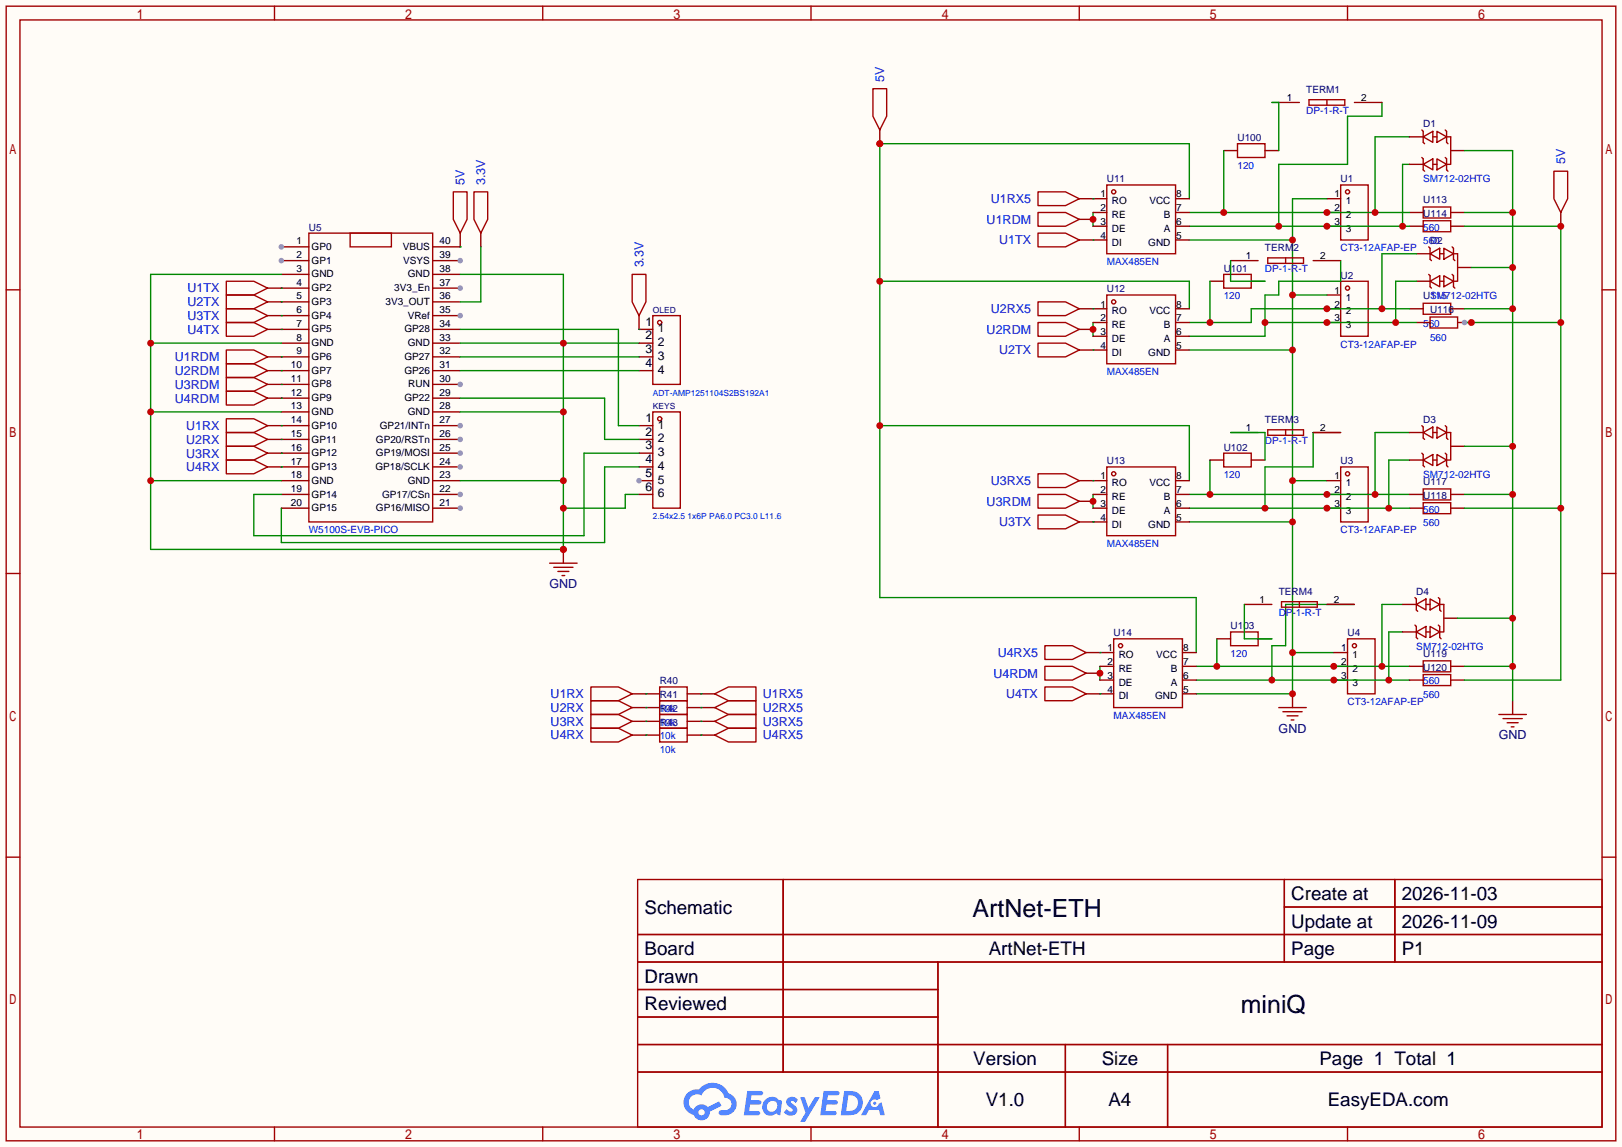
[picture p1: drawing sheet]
<svg xmlns="http://www.w3.org/2000/svg" width="299mm" height="212mm" viewBox="0 0 299 212" stroke-linecap="round" stroke-linejoin="round" font-family="sans-serif">
<path d="M0 0h299.5v211.8h-299.5z" fill="#fffcf7"/>
<g fill="none" stroke="#a10000" stroke-width=".25">
<path d="M1.1 1.1h297.2v209.6h-297.2zM3.7 3.7h292.1v204.5h-292.1zM50.7 1.1v2.6M100.2 1.1v2.6M149.7 1.1v2.6M199.3 1.1v2.6M248.8 1.1v2.6M1.1 53.5h2.6M295.8 53.5h2.5M1.1 105.9h2.6M295.8 105.9h2.5M1.1 158.3h2.6"/>
<path d="M295.8 158.3h2.5M117.7 162.4h178.1v45.8h-178.1zM117.7 172.6h178.1M117.7 177.7h178.1M144.6 162.4v35.6M173.2 177.7v30.5M237.1 162.4v15.3M237.1 167.5h58.7M257.5 162.4v15.3M117.7 182.8h55.5M117.7 192.9h178.1M117.7 187.8h55.5"/>
<path d="M117.7 198h178.1M196.7 192.9v15.3M215.6 192.9v15.3M50.7 208.2v2.5M100.2 208.2v2.5M149.7 208.2v2.5M199.3 208.2v2.5M248.8 208.2v2.5"/>
</g>
<g fill="#5487ff">
<path d="M145.5 202.8a1.3 1.3 0 0 1 1.8 .3l-.4 .6a.54 .54 0 0 0-.9-.2l.1 .2a1.58 1.58 0 0 1 1.1 1.6 1.43 1.43 0 0 1-2.5 .1l.5-.6a.64 .64 0 0 0 .5 .5 .64 .64 0 0 0 .7-.3l-.2-.2a1.6 1.6 0 0 1-1-1.6z"/>
<path d="M147.7 202.7h.9l.7 1.9 1.1-1.9h.9l-2.7 4.5h-.9l1-1.7z"/>
<path d="M138 201.5h1.6a1.31 1.31 0 0 1 1.2 .2 .4 .4 0 0 1-.3 .6h-1.8l-.1 .9h1.6a.4 .4 0 0 1 .4 .4 .4 .4 0 0 1-.4 .4h-1.7l-.2 1.2h.8a1.23 1.23 0 0 1 1.2 .2 .39 .39 0 0 1-.3 .6h-2.7z"/>
<path d="M152.1 201.5h1.6a1.32 1.32 0 0 1 1.3 .2 .39 .39 0 0 1-.4 .6h-1.7l-.2 .9h1.7a.4 .4 0 0 1 .3 .4 .4 .4 0 0 1-.4 .4h-1.7l-.2 1.2h.8a1.23 1.23 0 0 1 1.2 .2 .39 .39 0 0 1-.3 .6h-2.7z"/>
<path d="M161.5 201.5h.7l.4 1.3-.7 .4a.75 .75 0 0 0-1.1 .3 .75 .75 0 0 0 .5 1 .75 .75 0 0 0 .9-.6l.6-.3 .6 2.4h-.9l-.2-1h-1.9l-.5 1h-.9z"/>
<path d="M155.9 201.5l-.7 4.5h1.5a2.27 2.27 0 0 0 2.6-2.3 2.27 2.27 0 0 0-2.7-2.2zM156.6 202.3a1.5 1.5 0 0 1 1.8 1.5 1.5 1.5 0 0 1-1.9 1.4h-.3z"/>
<path d="M141.3 203.1a1.62 1.62 0 0 0-.4 2.1 1.62 1.62 0 0 0 2 .7l.4-.3 .3 .3 .5 .1 .3-2.5-.2-.3h-.4a1.58 1.58 0 0 0-2.5-.1zM141.9 203.6a.99 .99 0 0 1 1.6 .3 .99 .99 0 0 1-.9 1.4 .94 .94 0 0 1-1-.5 .94 .94 0 0 1 .3-1.2z"/>
<path d="M126.9 201.9a2.37 2.37 0 0 0 1.2 4 1.54 1.54 0 0 0 1.7 1 1.54 1.54 0 0 0 1.3-1.6l2.1-1.1-.5-.8-2 1.1a1.57 1.57 0 0 0-2.6 .4 1.5 1.5 0 0 1-.8-2.1 1.5 1.5 0 0 1 2.2-.5 2.23 2.23 0 0 1 2.3-1.4 2.23 2.23 0 0 1 2 1.8 1.16 1.16 0 0 1 1.2 1.1 1.16 1.16 0 0 1-1 1.3h-.7a.47 .47 0 0 0-.6 .3 .47 .47 0 0 0 .4 .6 2.23 2.23 0 0 0 2.3-.7 2.23 2.23 0 0 0 .4-2.3 2.16 2.16 0 0 0-1.3-1.1 3.2 3.2 0 0 0-5.4-.7l-1.2 .1zM129 205.4a.58 .58 0 0 1 1.1 0 .58 .58 0 0 1-1.1 0z"/>
<circle cx="161.5" cy="203.8" r=".28"/>
</g>
<g fill="none" stroke="#a10000" stroke-width=".25">
<path d="M247.5 34.2h5.1v10.1h-5.1zM41.8 54.5h5.1l2.5 1.3-2.5 1.2h-5.1zM41.8 51.9h5.1l2.5 1.3-2.5 1.3h-5.1zM191.6 43.1h5.1l2.6 1.2-2.6 1.3h-5.1zM247.5 51.9h5.1v10.2h-5.1zM191.6 63.4h5.1l2.6 1.2-2.6 1.3h-5.1zM236.1 130.7h5.1M236.9 131.4h3.5M237.6 132.2h2M238.4 133h.5"/>
<circle cx="248.8" cy="35.4" r=".38"/>
<circle cx="248.8" cy="53.2" r=".38"/>
</g>
<path d="M245 36.7h2.5M245 39.2h2.5M49.4 55.8h2.5M49.4 53.2h2.5M199.3 44.3h2.5M245 41.8h2.5M245 54.5h2.5M245 57h2.5M245 59.6h2.5M199.3 64.6h2.5M238.6 128.1v2.6" fill="none" stroke="#870000" stroke-width=".25"/>
<path d="M245 36.7h-6.4v91.4h-17.7M219.6 44.3h19M238.6 54.5h6.4M219.6 64.6h19M219.6 96.4h19M238.6 88.8h6.4M238.6 120.5h7.7" fill="none" stroke="#008700" stroke-width=".25"/>
<g fill="#c00">
<circle cx="238.6" cy="88.8" r=".63"/>
<circle cx="238.6" cy="64.6" r=".63"/>
<circle cx="238.6" cy="54.5" r=".63"/>
<circle cx="238.6" cy="44.3" r=".63"/>
<circle cx="238.6" cy="96.4" r=".63"/>
<circle cx="238.6" cy="120.5" r=".63"/>
<circle cx="238.6" cy="128.1" r=".63"/>
</g>
<path d="M49.4 58.3h2.5M49.4 60.8h2.5M199.3 96.4h2.5M245 88.8h2.5M245 91.3h2.5M245 93.9h2.5M200.5 128.1h2.6M246.3 120.5h2.5M246.3 123.1h2.5M246.3 125.6h2.5" fill="none" stroke="#870000" stroke-width=".25"/>
<g fill="none" stroke="#a10000" stroke-width=".25">
<path d="M41.8 57h5.1l2.5 1.3-2.5 1.3h-5.1zM41.8 59.6h5.1l2.5 1.2-2.5 1.3h-5.1zM191.6 95.1h5.1l2.6 1.3-2.6 1.3h-5.1zM247.5 86.2h5.1v10.2h-5.1zM248.8 118h5.1v10.1h-5.1zM192.9 126.9h5.1l2.5 1.2-2.5 1.3h-5.1z"/>
<circle cx="248.8" cy="87.5" r=".38"/>
<circle cx="250.1" cy="119.3" r=".38"/>
</g>
<path d="M224.7 118v5.1M259 111.6h-3.9v11.5M220.9 123.1h39.3" fill="none" stroke="#008700" stroke-width=".25"/>
<g fill="#c00">
<circle cx="246.3" cy="123.1" r=".63"/>
<circle cx="224.7" cy="123.1" r=".63"/>
<circle cx="255.1" cy="123.1" r=".63"/>
</g>
<path d="M219.6 36.7v-10.2h-57.2v83.9h58.5v10.1M162.4 51.9h57.2v5.1M162.4 78.6h57.2v10.2" fill="none" stroke="#008700" stroke-width=".25"/>
<g fill="#c00">
<circle cx="162.4" cy="78.6" r=".63"/>
<circle cx="162.4" cy="51.9" r=".63"/>
<circle cx="162.4" cy="26.5" r=".63"/>
</g>
<path d="M201.8 39.2v2.6M201.8 59.6v2.5M201.8 91.3v2.6M203.1 123.1v2.5" fill="none" stroke="#008700" stroke-width=".25"/>
<path d="M199.3 40.5h2.5" fill="none" stroke="#870000" stroke-width=".25"/>
<circle cx="201.8" cy="40.5" r=".63" fill="#c00"/>
<path d="M191.6 39.2h5.1l2.6 1.3-2.6 1.3h-5.1z" fill="none" stroke="#a10000" stroke-width=".25"/>
<path d="M199.3 60.8h2.5" fill="none" stroke="#870000" stroke-width=".25"/>
<circle cx="201.8" cy="60.8" r=".63" fill="#c00"/>
<path d="M191.6 59.6h5.1l2.6 1.2-2.6 1.3h-5.1z" fill="none" stroke="#a10000" stroke-width=".25"/>
<path d="M199.3 92.6h2.5" fill="none" stroke="#870000" stroke-width=".25"/>
<circle cx="201.8" cy="92.6" r=".63" fill="#c00"/>
<path d="M191.6 91.3h5.1l2.6 1.3-2.6 1.3h-5.1z" fill="none" stroke="#a10000" stroke-width=".25"/>
<path d="M200.5 124.3h2.6" fill="none" stroke="#870000" stroke-width=".25"/>
<circle cx="203.1" cy="124.3" r=".63" fill="#c00"/>
<g fill="none" stroke="#a10000" stroke-width=".25">
<path d="M83.7 35.4h2.5v5.1l-1.2 2.6-1.3-2.6zM87.5 35.4h2.5v5.1l-1.2 2.6-1.3-2.6zM191.6 35.4h5.1l2.6 1.3-2.6 1.3h-5.1zM116.7 50.7h2.6v5.1l-1.3 2.5-1.3-2.5zM191.6 55.8h5.1l2.6 1.2-2.6 1.3h-5.1zM41.8 64.6h5.1l2.5 1.3-2.5 1.3h-5.1zM41.8 67.2h5.1l2.5 1.3-2.5 1.2h-5.1zM41.8 69.7h5.1l2.5 1.3-2.5 1.3h-5.1zM41.8 79.9h5.1l2.5 1.3-2.5 1.2h-5.1zM41.8 77.3h5.1l2.5 1.3-2.5 1.3h-5.1zM41.8 72.3h5.1l2.5 1.2-2.5 1.3h-5.1zM41.8 82.4h5.1l2.5 1.3-2.5 1.3h-5.1z"/>
<path d="M41.8 85h5.1l2.5 1.2-2.5 1.3h-5.1zM191.6 87.5h5.1l2.6 1.3-2.6 1.2h-5.1zM192.9 119.3h5.1l2.5 1.2-2.5 1.3h-5.1zM192.9 123.1h5.1l2.5 1.2-2.5 1.3h-5.1z"/>
</g>
<g fill="none" stroke="#870000" stroke-width=".25">
<path d="M199.3 36.7h2.5M85 43.1v2.5M88.8 43.1v2.5M118 58.3v2.5M199.3 57h2.5M49.4 65.9h2.5M49.4 68.5h2.5M49.4 71h2.5M49.4 78.6h2.5M49.4 73.5h2.5M49.4 83.7h2.5M49.4 81.2h2.5"/>
<path d="M49.4 86.2h2.5M199.3 88.8h2.5M200.5 120.5h2.6"/>
</g>
<path d="M260.2 79.9h-6.3v11.4M219.6 91.3h40.6M223.4 85v6.3" fill="none" stroke="#008700" stroke-width=".25"/>
<g fill="#c00">
<circle cx="223.4" cy="91.3" r=".63"/>
<circle cx="245" cy="91.3" r=".63"/>
<circle cx="253.9" cy="91.3" r=".63"/>
</g>
<path d="M228.5 26.5h5.1v2.6h-5.1zM225.9 50.7h5.1v2.5h-5.1zM225.9 83.7h5.1v2.5h-5.1zM227.2 116.7h5.1v2.6h-5.1z" fill="none" stroke="#a10000" stroke-width=".25"/>
<path d="M162.4 24v2.5M225.9 27.8h2.6M233.6 27.8h2.5M223.4 51.9h2.5M231 51.9h2.6M223.4 85h2.5M231 85h2.6M224.7 118h2.5M232.3 118h2.5" fill="none" stroke="#870000" stroke-width=".25"/>
<circle cx="162.4" cy="26.5" r=".63" fill="#c00"/>
<g fill="none" stroke="#a10000" stroke-width=".25">
<path d="M161.2 16.4h2.5v5.1l-1.3 2.5-1.2-2.5zM286.9 31.6h2.5v5.1l-1.2 2.5-1.3-2.5zM109.1 132h5.1l2.5 1.2-2.5 1.3h-5.1zM109.1 129.4h5.1l2.5 1.3-2.5 1.3h-5.1zM109.1 126.9h5.1l2.5 1.2-2.5 1.3h-5.1zM109.1 134.5h5.1l2.5 1.3-2.5 1.2h-5.1zM121.8 126.9h5.1v2.5h-5.1zM121.8 129.4h5.1v2.6h-5.1zM121.8 132h5.1v2.5h-5.1zM121.8 134.5h5.1v2.5h-5.1zM132 133.2l2.5-1.2h5.1v2.5h-5.1zM132 130.7l2.5-1.3h5.1v2.6h-5.1z"/>
<path d="M132 128.1l2.5-1.2h5.1v2.5h-5.1zM132 135.8l2.5-1.3h5.1v2.5h-5.1zM276.7 132h5.1M277.5 132.7h3.6M278.3 133.5h2M279 134.2h.5"/>
</g>
<path d="M288.2 39.2v2.6M116.7 133.2h5.1M116.7 130.7h5.1M116.7 128.1h5.1M116.7 135.8h5.1M126.9 133.2h5.1M126.9 130.7h5.1M126.9 128.1h5.1M126.9 135.8h5.1M279.3 129.4v2.6" fill="none" stroke="#870000" stroke-width=".25"/>
<path d="M250.1 111.6h-12.7v7.7h-2.6v6.3M259 116.7h-2.6v8.9M119.3 128.1h.1M119.3 130.7h.1M119.3 133.2h.1M119.3 135.8h.1M129.4 133.2h.1M129.4 130.7h.1M129.4 128.1h.1M129.4 135.8h.1M220.9 125.6h39.3" fill="none" stroke="#008700" stroke-width=".25"/>
<g fill="#c00">
<circle cx="246.3" cy="125.6" r=".63"/>
<circle cx="234.8" cy="125.6" r=".63"/>
<circle cx="256.4" cy="125.6" r=".63"/>
</g>
<path d="M262.8 38.2h5v2.1h-5zM262.8 40.8h5v2h-5zM262.8 56h5v2h-5zM264 58.5h5.1v2.1h-5.1zM262.8 90.3h5v2h-5zM262.8 92.8h5v2.1h-5zM262.8 122h5v2.1h-5zM262.8 124.6h5v2h-5z" fill="none" stroke="#a10000" stroke-width=".25"/>
<g fill="none" stroke="#870000" stroke-width=".25">
<path d="M260.2 39.2h2.6M267.8 39.2h2.6M260.2 41.8h2.6M260.2 57h2.6M261.5 59.6h2.5M267.8 41.8h2.6M267.8 57h2.6M269.1 59.6h2.6M260.2 91.3h2.6M260.2 93.9h2.6M267.8 91.3h2.6M267.8 93.9h2.6"/>
<path d="M260.2 123.1h2.6M260.2 125.6h2.6M267.8 123.1h2.6M267.8 125.6h2.6"/>
</g>
<path d="M247.5 79.9h-5.1v6.3h-8.8v7.7M219.6 93.9h40.6M260.2 85h-3.8v8.9" fill="none" stroke="#008700" stroke-width=".25"/>
<g fill="#c00">
<circle cx="245" cy="93.9" r=".63"/>
<circle cx="233.6" cy="93.9" r=".63"/>
<circle cx="256.4" cy="93.9" r=".63"/>
</g>
<path d="M219.6 39.2h40.6M225.9 27.8v11.4M260.2 25.3h-6.3v13.9" fill="none" stroke="#008700" stroke-width=".25"/>
<g fill="#c00">
<circle cx="245" cy="39.2" r=".63"/>
<circle cx="225.9" cy="39.2" r=".63"/>
<circle cx="253.9" cy="39.2" r=".63"/>
</g>
<path d="M255.1 18.9v2.6h-6.3v8.9h-12.7v11.4M260.2 30.4h-1.2v11.4M219.6 41.8h40.6" fill="none" stroke="#008700" stroke-width=".25"/>
<g fill="#c00">
<circle cx="245" cy="41.8" r=".63"/>
<circle cx="236.1" cy="41.8" r=".63"/>
<circle cx="259" cy="41.8" r=".63"/>
</g>
<path d="M260.2 25.3h2.6M260.2 30.4h2.6M267.8 27.8h2.6M261.5 46.9h2.5M261.5 51.9h2.5M269.1 49.4h2.6M260.2 79.9h2.6M260.2 85h2.6M267.8 82.4h2.6M259 111.6h2.5M259 116.7h2.5M266.6 114.2h2.5" fill="none" stroke="#870000" stroke-width=".25"/>
<g fill="none" stroke="#a10000" stroke-width=".25">
<path d="M262.5 24l.3 .3v2l.2 .2M262.5 29.1l.3 .2v2.1l.2 .2M262.8 25.3l1.7-1v2zM262.8 30.4l1.7-1.1v2.1zM264.5 25.3h.8M264.5 30.4h.8M265.3 24.3l1.8 1-1.8 1zM265.3 29.3l1.8 1.1-1.8 1zM266.8 24l.3 .3v2l.2 .2M266.8 29.1l.3 .2v2.1l.2 .2M267.1 25.3h.7v5.1h-.7M263.8 45.6l.2 .2v2.1l.3 .2"/>
<path d="M263.8 50.7l.2 .2v2.1l.3 .2M264 46.9l1.8-1.1v2.1zM264 51.9l1.8-1v2.1zM265.8 46.9h.8M265.8 51.9h.8M266.6 45.8l1.8 1.1-1.8 1zM266.6 50.9l1.8 1-1.8 1.1zM268.1 45.6l.3 .2v2.1l.2 .2M268.1 50.7l.3 .2v2.1l.2 .2M268.4 46.9h.7v5h-.7M262.5 78.6l.3 .3v2l.2 .3M262.8 79.9l1.7-1v2z"/>
<path d="M264.5 79.9h.8M265.3 78.9l1.8 1-1.8 1zM266.8 78.6l.3 .3v2l.2 .3M267.1 79.9h.7v5.1h-.7M262.5 83.7l.3 .2v2.1l.2 .2M262.8 85l1.7-1.1v2.1zM264.5 85h.8M265.3 83.9l1.8 1.1-1.8 1zM266.8 83.7l.3 .2v2.1l.2 .2M261.2 110.4l.3 .2v2l.2 .3M261.2 115.4l.3 .3v2l.2 .3M261.5 111.6l1.8-1v2z"/>
<path d="M261.5 116.7l1.8-1v2zM263.3 111.6h.7M263.3 116.7h.7M264 110.6l1.8 1-1.8 1zM264 115.7l1.8 1-1.8 1zM265.6 110.4l.2 .2v2l.3 .3M265.6 115.4l.2 .3v2l.3 .3M265.8 111.6h.8v5.1h-.8"/>
</g>
<path d="M270.4 59.6h17.8M270.4 41.8h17.8v83.8h-17.8M270.4 93.9h17.8" fill="none" stroke="#008700" stroke-width=".25"/>
<g fill="#c00">
<circle cx="271.7" cy="59.6" r=".63"/>
<circle cx="288.2" cy="59.6" r=".63"/>
<circle cx="288.2" cy="93.9" r=".63"/>
<circle cx="288.2" cy="41.8" r=".63"/>
</g>
<circle cx="270.4" cy="59.6" r=".51" fill="#999"/>
<path d="M270.4 39.2h8.9M270.4 27.8h8.9v101.6M270.4 57h8.9M271.7 49.4h7.6M270.4 82.4h8.9M270.4 91.3h8.9M269.1 114.2h10.2M270.4 123.1h8.9" fill="none" stroke="#008700" stroke-width=".25"/>
<g fill="#c00">
<circle cx="279.3" cy="39.2" r=".63"/>
<circle cx="279.3" cy="49.4" r=".63"/>
<circle cx="279.3" cy="57" r=".63"/>
<circle cx="279.3" cy="82.4" r=".63"/>
<circle cx="279.3" cy="91.3" r=".63"/>
<circle cx="279.3" cy="114.2" r=".63"/>
<circle cx="279.3" cy="123.1" r=".63"/>
</g>
<path d="M233.6 59.6h27.9M247.5 48.1v3.8h-11.4v2.6h-2.5v7.6h-14M261.5 51.9h-3.8v7.7" fill="none" stroke="#008700" stroke-width=".25"/>
<g fill="#c00">
<circle cx="245" cy="59.6" r=".63"/>
<circle cx="233.6" cy="59.6" r=".63"/>
<circle cx="257.7" cy="59.6" r=".63"/>
</g>
<path d="M223.4 51.9v7.7M260.2 57h-29.2v2.6h-11.4M261.5 46.9h-6.4v10.1" fill="none" stroke="#008700" stroke-width=".25"/>
<g fill="#c00">
<circle cx="255.1" cy="57" r=".63"/>
<circle cx="245" cy="57" r=".63"/>
<circle cx="223.4" cy="59.6" r=".63"/>
</g>
<path d="M57 43.1h22.9v53.3h-22.9z" fill="none" stroke="#a10000" stroke-width=".25"/>
<path d="M51.9 45.6h5.1" fill="none" stroke="#870000" stroke-width=".25"/>
<circle cx="51.9" cy="45.6" r=".51" fill="#999"/>
<path d="M51.9 48.1h5.1" fill="none" stroke="#870000" stroke-width=".25"/>
<circle cx="51.9" cy="48.1" r=".51" fill="#999"/>
<g fill="none" stroke="#870000" stroke-width=".25">
<path d="M51.9 50.7h5.1M51.9 53.2h5.1M51.9 55.8h5.1M51.9 58.3h5.1M51.9 60.8h5.1M51.9 63.4h5.1M51.9 65.9h5.1M51.9 68.5h5.1M51.9 71h5.1M51.9 73.5h5.1M51.9 76.1h5.1M51.9 78.6h5.1"/>
<path d="M51.9 81.2h5.1M51.9 83.7h5.1M51.9 86.2h5.1M51.9 88.8h5.1M51.9 91.3h5.1M51.9 93.9h5.1M79.9 93.9h5.1"/>
</g>
<circle cx="85" cy="93.9" r=".51" fill="#999"/>
<path d="M79.9 91.3h5.1" fill="none" stroke="#870000" stroke-width=".25"/>
<circle cx="85" cy="91.3" r=".51" fill="#999"/>
<path d="M79.9 88.8h5.1M79.9 86.2h5.1" fill="none" stroke="#870000" stroke-width=".25"/>
<circle cx="85" cy="86.2" r=".51" fill="#999"/>
<path d="M79.9 83.7h5.1" fill="none" stroke="#870000" stroke-width=".25"/>
<circle cx="85" cy="83.7" r=".51" fill="#999"/>
<path d="M79.9 81.2h5.1" fill="none" stroke="#870000" stroke-width=".25"/>
<circle cx="85" cy="81.2" r=".51" fill="#999"/>
<path d="M79.9 78.6h5.1" fill="none" stroke="#870000" stroke-width=".25"/>
<circle cx="85" cy="78.6" r=".51" fill="#999"/>
<path d="M79.9 76.1h5.1M79.9 73.5h5.1M79.9 71h5.1" fill="none" stroke="#870000" stroke-width=".25"/>
<circle cx="85" cy="71" r=".51" fill="#999"/>
<path d="M79.9 58.3h5.1M79.9 68.5h5.1M79.9 65.9h5.1M79.9 63.4h5.1M79.9 60.8h5.1" fill="none" stroke="#870000" stroke-width=".25"/>
<circle cx="85" cy="58.3" r=".51" fill="#999"/>
<path d="M79.9 55.8h5.1M79.9 53.2h5.1" fill="none" stroke="#870000" stroke-width=".25"/>
<circle cx="85" cy="53.2" r=".51" fill="#999"/>
<path d="M79.9 50.7h5.1M79.9 48.1h5.1" fill="none" stroke="#870000" stroke-width=".25"/>
<circle cx="85" cy="48.1" r=".51" fill="#999"/>
<path d="M79.9 45.6h5.1" fill="none" stroke="#870000" stroke-width=".25"/>
<path d="M64.6 43.1h7.7v2.5h-7.7z" fill="none" stroke="#a10000" stroke-width=".25"/>
<path d="M51.9 50.7h-24.1v50.8h76.2v-50.8h-19M85 45.6h.1M88.8 45.6v10.2h-3.8M27.8 76.1h24.1M27.8 63.4h24.1M85 76.1h19M85 63.4h33M27.8 88.8h24.1M85 88.8h19M118 91.3h-2.6v2.6h-11.4" fill="none" stroke="#008700" stroke-width=".25"/>
<g fill="#c00">
<circle cx="104" cy="88.8" r=".63"/>
<circle cx="104" cy="76.1" r=".63"/>
<circle cx="104" cy="63.4" r=".63"/>
<circle cx="104" cy="93.9" r=".63"/>
<circle cx="104" cy="101.5" r=".63"/>
<circle cx="27.8" cy="88.8" r=".63"/>
<circle cx="27.8" cy="76.1" r=".63"/>
<circle cx="27.8" cy="63.4" r=".63"/>
</g>
<path d="M104 101.5v2.5" fill="none" stroke="#870000" stroke-width=".25"/>
<circle cx="104" cy="101.5" r=".63" fill="#c00"/>
<g fill="none" stroke="#a10000" stroke-width=".25">
<path d="M120.5 58.3h5.1v12.7h-5.1zM120.5 76.1h5.1v17.8h-5.1zM101.5 104h5.1M102.2 104.8h3.6M103 105.5h2M103.8 106.3h.5"/>
<circle cx="121.8" cy="59.6" r=".38"/>
<circle cx="121.8" cy="77.3" r=".38"/>
</g>
<g fill="none" stroke="#008700" stroke-width=".25">
<path d="M51.9 53.2h.1M51.9 55.8h.1M51.9 58.3h.1M51.9 60.8h.1M51.9 65.9h.1M51.9 68.5h.1M51.9 71h.1M51.9 73.5h.1M51.9 78.6h.1M85 68.5h33M85 65.9h33M118 60.8h.1"/>
<path d="M51.9 81.2h.1M51.9 83.7h.1M51.9 86.2h.1"/>
</g>
<path d="M118 60.8h2.5M118 63.4h2.5M118 65.9h2.5M118 68.5h2.5M118 78.6h2.5M118 81.2h2.5M118 83.7h2.5M118 86.2h2.5M118 88.8h2.5" fill="none" stroke="#870000" stroke-width=".25"/>
<circle cx="118" cy="88.8" r=".51" fill="#999"/>
<g fill="none" stroke="#870000" stroke-width=".25">
<path d="M234.8 18.9h5.1M250.1 18.9h5M201.8 36.7h2.5M201.8 39.2h2.5M217 36.7h2.6M217 39.2h2.6M201.8 41.8h2.5M201.8 44.3h2.5M201.8 57h2.5M201.8 59.6h2.5M217 41.8h2.6M217 44.3h2.6"/>
<path d="M217 57h2.6M217 59.6h2.6M227.2 48.1h5.1M242.4 48.1h5.1M201.8 62.1h2.5M201.8 64.6h2.5M217 62.1h2.6M217 64.6h2.6M227.2 79.9h5.1M242.4 79.9h5.1M118 91.3h2.5M201.8 91.3h2.5"/>
<path d="M201.8 88.8h2.5M201.8 93.9h2.5M201.8 96.4h2.5M217 91.3h2.6M217 88.8h2.6M217 93.9h2.6M217 96.4h2.6M229.7 111.6h5.1M245 111.6h5.1M203.1 120.5h2.5M203.1 123.1h2.5M203.1 125.6h2.5"/>
<path d="M203.1 128.1h2.5M218.3 120.5h2.6M218.3 123.1h2.6M218.3 125.6h2.6M218.3 128.1h2.6"/>
</g>
<g fill="none" stroke="#a10000" stroke-width=".25">
<path d="M241.7 18.4h6.6v1h-6.6zM245 18.4v1M204.3 34.2h12.7v12.7h-12.7zM204.3 54.5h12.7v12.7h-12.7zM234.1 47.6h6.6v1h-6.6zM237.4 47.6v1M234.1 79.4h6.6v1h-6.6zM237.4 79.4v1M204.3 86.2h12.7v12.7h-12.7zM205.6 118h12.7v12.7h-12.7zM236.6 111.1h6.6v1h-6.6zM239.9 111.1v1"/>
<circle cx="205.6" cy="35.4" r=".38"/>
<circle cx="205.6" cy="55.8" r=".38"/>
<circle cx="205.6" cy="87.5" r=".38"/>
<circle cx="206.9" cy="119.3" r=".38"/>
</g>
<g fill="none" stroke="#008700" stroke-width=".25">
<path d="M234.8 18.9h1.3v8.9M201.8 36.7h.1M201.8 44.3h.1M201.8 57h.1M227.2 48.1v3.8h6.4M85 60.8h29.2v17.8h3.8M85 73.5h26.6v7.7h6.4M201.8 64.6h.1M227.2 79.9h6.4v5.1M118 86.2h-6.4v14h-59.7v-6.3M118 83.7h-10.2v15.2h-60.9v-7.6h5M201.8 96.4h.1"/>
<path d="M201.8 88.8h.1M229.7 111.6v6.4h5.1M203.1 128.1h.1M203.1 120.5h.1"/>
</g>
<g font-size="4.6">
<text x="179.6" y="169.4">ArtNet-ETH</text>
<text x="229.1" y="187.1">miniQ</text>
</g>
<g font-size="3.5">
<text x="238.4" y="166.2">Create at</text>
<text x="258.8" y="166.2">2026-11-03</text>
<text x="119" y="168.8">Schematic</text>
<text x="238.4" y="171.3">Update at</text>
<text x="258.8" y="171.3">2026-11-09</text>
<text x="119" y="176.4">Board</text>
<text x="182.5" y="176.4">ArtNet-ETH</text>
<text x="238.4" y="176.4">Page</text>
<text x="258.8" y="176.4">P1</text>
<text x="119" y="181.5">Drawn</text>
<text x="119" y="186.6">Reviewed</text>
<text x="179.7" y="196.7">Version</text>
<text x="203.4" y="196.7">Size</text>
<text x="243.6" y="196.7">Page 1 Total 1</text>
<text x="182" y="204.3">V1.0</text>
<text x="204.7" y="204.3">A4</text>
<text x="245.1" y="204.3">EasyEDA.com</text>
</g>
<g font-size="2.3" fill="#00f">
<text x="163.2" y="15.1" transform="rotate(-90 163.2 15.1)">5V</text>
<text x="85.8" y="34.2" transform="rotate(-90 85.8 34.2)">5V</text>
<text x="89.6" y="34.2" transform="rotate(-90 89.6 34.2)">3.3V</text>
<text x="289" y="30.4" transform="rotate(-90 289 30.4)">5V</text>
<text x="182.2" y="41.3">U1RDM</text>
<text x="182.9" y="37.5">U1RX5</text>
<text x="184.5" y="45.1">U1TX</text>
<text x="118.8" y="49.4" transform="rotate(-90 118.8 49.4)">3.3V</text>
<text x="34.6" y="56.6">U2TX</text>
<text x="34.6" y="54">U1TX</text>
<text x="34.6" y="59.1">U3TX</text>
<text x="182.9" y="57.8">U2RX5</text>
<text x="34.6" y="61.6">U4TX</text>
<text x="182.2" y="61.6">U2RDM</text>
<text x="184.5" y="65.5">U2TX</text>
<text x="32.3" y="66.7">U1RDM</text>
<text x="32.3" y="69.3">U2RDM</text>
<text x="32.3" y="71.8">U3RDM</text>
<text x="32.3" y="74.3">U4RDM</text>
<text x="34.4" y="82">U2RX</text>
<text x="34.4" y="79.4">U1RX</text>
<text x="34.4" y="84.5">U3RX</text>
<text x="34.4" y="87">U4RX</text>
<text x="182.9" y="89.6">U3RX5</text>
<text x="182.2" y="93.4">U3RDM</text>
<text x="184.5" y="97.2">U3TX</text>
<text x="183.4" y="125.1">U4RDM</text>
<text x="184.2" y="121.3">U4RX5</text>
<text x="101.7" y="131.5">U2RX</text>
<text x="101.7" y="129">U1RX</text>
<text x="140.8" y="131.5">U2RX5</text>
<text x="140.8" y="129">U1RX5</text>
<text x="185.7" y="129">U4TX</text>
<text x="101.7" y="134">U3RX</text>
<text x="101.7" y="136.6">U4RX</text>
<text x="140.8" y="134">U3RX5</text>
<text x="140.8" y="136.6">U4RX5</text>
</g>
<g font-size="2.3" fill="#000080">
<text x="101.4" y="108.6">GND</text>
<text x="236.1" y="135.3">GND</text>
<text x="276.7" y="136.6">GND</text>
</g>
<g font-size="2.2">
<text x="119.1" y="60.1">1</text>
<text x="119.1" y="62.7">2</text>
<text x="119.1" y="65.2">3</text>
<text x="121.5" y="61.4">1</text>
<text x="121.5" y="63.9">2</text>
<text x="119.1" y="67.7">4</text>
<text x="121.5" y="66.5">3</text>
<text x="121.5" y="69">4</text>
<text x="119.1" y="77.9">1</text>
<text x="119.1" y="80.4">2</text>
<text x="119.1" y="83">3</text>
<text x="121.5" y="79.2">1</text>
<text x="121.5" y="81.7">2</text>
<text x="119.1" y="85.5">4</text>
<text x="119.1" y="88.1">5</text>
<text x="121.5" y="84.2">3</text>
<text x="121.5" y="86.8">4</text>
<text x="121.5" y="89.3">5</text>
<text x="119.1" y="90.6">6</text>
<text x="121.5" y="91.9">6</text>
</g>
<g font-size="1.8" fill="#000080">
<text x="241.2" y="17.2">TERM1</text>
<text x="262.8" y="23.5">D1</text>
<text x="228.5" y="26.1">U100</text>
<text x="204.3" y="33.7">U11</text>
<text x="247.5" y="33.7">U1</text>
<text x="262.8" y="37.5">U113</text>
<text x="262.8" y="40.1">U114</text>
<text x="57" y="42.6">U5</text>
<text x="233.6" y="46.4">TERM2</text>
<text x="264" y="45.1">D2</text>
<text x="225.9" y="50.2">U101</text>
<text x="247.5" y="51.5">U2</text>
<text x="204.3" y="54">U12</text>
<text x="262.8" y="55.3">U115</text>
<text x="264" y="57.8">U116</text>
<text x="225.9" y="83.2">U102</text>
<text x="233.6" y="78.2">TERM3</text>
<text x="262.8" y="78.2">D3</text>
<text x="204.3" y="85.8">U13</text>
<text x="247.5" y="85.8">U3</text>
<text x="262.8" y="89.6">U117</text>
<text x="262.8" y="92.1">U118</text>
<text x="236.1" y="109.9">TERM4</text>
<text x="261.5" y="109.9">D4</text>
<text x="205.6" y="117.5">U14</text>
<text x="227.2" y="116.3">U103</text>
<text x="248.8" y="117.5">U4</text>
<text x="262.8" y="121.3">U119</text>
<text x="262.8" y="123.9">U120</text>
<text x="121.8" y="126.4">R40</text>
<text x="121.8" y="129">R41</text>
<text x="121.8" y="131.5">R42</text>
<text x="121.8" y="134">R43</text>
</g>
<g font-size="1.8">
<text x="237.6" y="18.7">1</text>
<text x="251.3" y="18.7">2</text>
<text x="203.2" y="36.5">1</text>
<text x="203.2" y="39">2</text>
<text x="203.2" y="41.6">3</text>
<text x="205.3" y="37.7">RO</text>
<text x="205.3" y="40.3">RE</text>
<text x="212.2" y="37.7">VCC</text>
<text x="214.9" y="40.3">B</text>
<text x="217.2" y="41.6">6</text>
<text x="217.2" y="39">7</text>
<text x="217.2" y="36.5">8</text>
<text x="246.4" y="36.5">1</text>
<text x="246.4" y="39">2</text>
<text x="246.4" y="41.6">3</text>
<text x="248.5" y="37.7">1</text>
<text x="248.5" y="40.3">2</text>
<text x="54.7" y="45.1">1</text>
<text x="54.7" y="47.7">2</text>
<text x="57.5" y="46.2">GP0</text>
<text x="74.3" y="46.2">VBUS</text>
<text x="81.2" y="47.7">39</text>
<text x="81.2" y="45.1">40</text>
<text x="203.2" y="44.1">4</text>
<text x="205.3" y="42.8">DE</text>
<text x="205.3" y="45.4">DI</text>
<text x="212" y="45.4">GND</text>
<text x="214.9" y="42.8">A</text>
<text x="217.2" y="44.1">5</text>
<text x="230" y="47.9">1</text>
<text x="243.7" y="47.9">2</text>
<text x="248.5" y="42.8">3</text>
<text x="54.7" y="50.2">3</text>
<text x="54.7" y="52.8">4</text>
<text x="57.5" y="48.7">GP1</text>
<text x="57.5" y="51.2">GND</text>
<text x="57.5" y="53.8">GP2</text>
<text x="72.8" y="53.8">3V3_En</text>
<text x="74.4" y="48.7">VSYS</text>
<text x="75.3" y="51.2">GND</text>
<text x="81.2" y="52.8">37</text>
<text x="81.2" y="50.2">38</text>
<text x="54.7" y="55.3">5</text>
<text x="54.7" y="57.8">6</text>
<text x="57.5" y="56.3">GP3</text>
<text x="57.5" y="58.9">GP4</text>
<text x="71.2" y="56.3">3V3_OUT</text>
<text x="75.3" y="58.9">VRef</text>
<text x="81.2" y="57.8">35</text>
<text x="81.2" y="55.3">36</text>
<text x="203.2" y="56.8">1</text>
<text x="203.2" y="59.3">2</text>
<text x="205.3" y="58.1">RO</text>
<text x="212.2" y="58.1">VCC</text>
<text x="217.2" y="59.3">7</text>
<text x="217.2" y="56.8">8</text>
<text x="246.4" y="54.3">1</text>
<text x="246.4" y="56.8">2</text>
<text x="246.4" y="59.3">3</text>
<text x="248.5" y="55.5">1</text>
<text x="248.5" y="58.1">2</text>
<text x="54.7" y="60.4">7</text>
<text x="54.7" y="62.9">8</text>
<text x="54.7" y="65.5">9</text>
<text x="57.5" y="61.4">GP5</text>
<text x="57.5" y="63.9">GND</text>
<text x="74.7" y="61.4">GP28</text>
<text x="75.3" y="63.9">GND</text>
<text x="81.2" y="65.5">32</text>
<text x="81.2" y="62.9">33</text>
<text x="81.2" y="60.4">34</text>
<text x="203.2" y="61.9">3</text>
<text x="203.2" y="64.4">4</text>
<text x="205.3" y="60.6">RE</text>
<text x="205.3" y="63.1">DE</text>
<text x="205.3" y="65.7">DI</text>
<text x="212" y="65.7">GND</text>
<text x="214.9" y="63.1">A</text>
<text x="214.9" y="60.6">B</text>
<text x="217.2" y="64.4">5</text>
<text x="217.2" y="61.9">6</text>
<text x="248.5" y="60.6">3</text>
<text x="53.7" y="68">10</text>
<text x="53.7" y="70.5">11</text>
<text x="57.5" y="66.5">GP6</text>
<text x="57.5" y="69">GP7</text>
<text x="57.5" y="71.6">GP8</text>
<text x="74.7" y="69">GP26</text>
<text x="74.7" y="66.5">GP27</text>
<text x="75.4" y="71.6">RUN</text>
<text x="81.2" y="70.5">30</text>
<text x="81.2" y="68">31</text>
<text x="53.7" y="73.1">12</text>
<text x="53.7" y="75.6">13</text>
<text x="57.5" y="74.1">GP9</text>
<text x="57.5" y="76.6">GND</text>
<text x="74.7" y="74.1">GP22</text>
<text x="75.3" y="76.6">GND</text>
<text x="81.2" y="75.6">28</text>
<text x="81.2" y="73.1">29</text>
<text x="53.7" y="78.2">14</text>
<text x="53.7" y="80.7">15</text>
<text x="53.7" y="83.2">16</text>
<text x="57.5" y="79.2">GP10</text>
<text x="57.5" y="81.7">GP11</text>
<text x="69.4" y="81.7">GP20/RSTn</text>
<text x="70.1" y="79.2">GP21/INTn</text>
<text x="81.2" y="83.2">25</text>
<text x="81.2" y="80.7">26</text>
<text x="81.2" y="78.2">27</text>
<text x="230" y="79.7">1</text>
<text x="243.7" y="79.7">2</text>
<text x="53.7" y="85.8">17</text>
<text x="53.7" y="88.3">18</text>
<text x="57.5" y="84.3">GP12</text>
<text x="57.5" y="86.8">GP13</text>
<text x="57.5" y="89.3">GND</text>
<text x="69.3" y="86.8">GP18/SCLK</text>
<text x="69.4" y="84.3">GP19/MOSI</text>
<text x="75.3" y="89.3">GND</text>
<text x="81.2" y="88.3">23</text>
<text x="81.2" y="85.8">24</text>
<text x="203.2" y="88.5">1</text>
<text x="205.3" y="89.8">RO</text>
<text x="212.2" y="89.8">VCC</text>
<text x="217.2" y="88.5">8</text>
<text x="246.4" y="88.5">1</text>
<text x="248.5" y="89.8">1</text>
<text x="53.7" y="90.9">19</text>
<text x="53.7" y="93.4">20</text>
<text x="57.5" y="91.9">GP14</text>
<text x="57.5" y="94.4">GP15</text>
<text x="69.4" y="94.4">GP16/MISO</text>
<text x="70.5" y="91.9">GP17/CSn</text>
<text x="81.2" y="93.4">21</text>
<text x="81.2" y="90.9">22</text>
<text x="203.2" y="91.1">2</text>
<text x="203.2" y="93.6">3</text>
<text x="205.3" y="92.4">RE</text>
<text x="205.3" y="94.9">DE</text>
<text x="214.9" y="94.9">A</text>
<text x="214.9" y="92.4">B</text>
<text x="217.2" y="93.6">6</text>
<text x="217.2" y="91.1">7</text>
<text x="246.4" y="91.1">2</text>
<text x="246.4" y="93.6">3</text>
<text x="248.5" y="92.4">2</text>
<text x="248.5" y="94.9">3</text>
<text x="203.2" y="96.2">4</text>
<text x="205.3" y="97.4">DI</text>
<text x="212" y="97.4">GND</text>
<text x="217.2" y="96.2">5</text>
<text x="232.5" y="111.4">1</text>
<text x="246.3" y="111.4">2</text>
<text x="204.5" y="120.3">1</text>
<text x="204.5" y="122.8">2</text>
<text x="204.5" y="125.4">3</text>
<text x="206.6" y="121.6">RO</text>
<text x="206.6" y="124.1">RE</text>
<text x="213.5" y="121.6">VCC</text>
<text x="216.1" y="124.1">B</text>
<text x="218.4" y="125.4">6</text>
<text x="218.4" y="122.8">7</text>
<text x="218.4" y="120.3">8</text>
<text x="247.6" y="120.3">1</text>
<text x="247.6" y="122.8">2</text>
<text x="247.6" y="125.4">3</text>
<text x="249.7" y="121.6">1</text>
<text x="249.7" y="124.1">2</text>
<text x="204.5" y="127.9">4</text>
<text x="206.6" y="126.6">DE</text>
<text x="206.6" y="129.2">DI</text>
<text x="213.3" y="129.2">GND</text>
<text x="216.1" y="126.6">A</text>
<text x="218.4" y="127.9">5</text>
<text x="249.7" y="126.6">3</text>
</g>
<g font-size="1.8" fill="#00f">
<text x="241.2" y="21">DP-1-R-T</text>
<text x="228.5" y="31.2">120</text>
<text x="262.8" y="33.7">SM712-02HTG</text>
<text x="247.5" y="46.4">CT3-12AFAP-EP</text>
<text x="262.8" y="42.6">560</text>
<text x="262.8" y="45.1">560</text>
<text x="204.3" y="48.9">MAX485EN</text>
<text x="233.6" y="50.2">DP-1-R-T</text>
<text x="225.9" y="55.3">120</text>
<text x="264" y="55.3">SM712-02HTG</text>
<text x="247.5" y="64.2">CT3-12AFAP-EP</text>
<text x="262.8" y="60.4">560</text>
<text x="264" y="62.9">560</text>
<text x="204.3" y="69.3">MAX485EN</text>
<text x="233.6" y="82">DP-1-R-T</text>
<text x="225.9" y="88.3">120</text>
<text x="262.8" y="88.3">SM712-02HTG</text>
<text x="262.8" y="94.7">560</text>
<text x="57" y="98.5">W5100S-EVB-PICO</text>
<text x="204.3" y="101">MAX485EN</text>
<text x="247.5" y="98.5">CT3-12AFAP-EP</text>
<text x="262.8" y="97.2">560</text>
<text x="236.1" y="113.7">DP-1-R-T</text>
<text x="227.2" y="121.3">120</text>
<text x="261.5" y="120.1">SM712-02HTG</text>
<text x="121.8" y="131.5">10k</text>
<text x="248.8" y="130.2">CT3-12AFAP-EP</text>
<text x="262.8" y="126.4">560</text>
<text x="262.8" y="129">560</text>
<text x="121.8" y="134">10k</text>
<text x="121.8" y="136.6">10k</text>
<text x="205.6" y="132.8">MAX485EN</text>
<text x="121.8" y="139.1">10k</text>
</g>
<g font-size="1.6" fill="#000080">
<text x="120.5" y="57.8">OLED</text>
<text x="120.5" y="75.6">KEYS</text>
</g>
<g font-size="1.6" fill="#00f">
<text x="120.5" y="73.1">ADT-AMP1251104S2BS192A1</text>
<text x="120.5" y="95.9">2.54x2.5 1x6P PA6.0 PC3.0 L11.6</text>
</g>
</svg>
